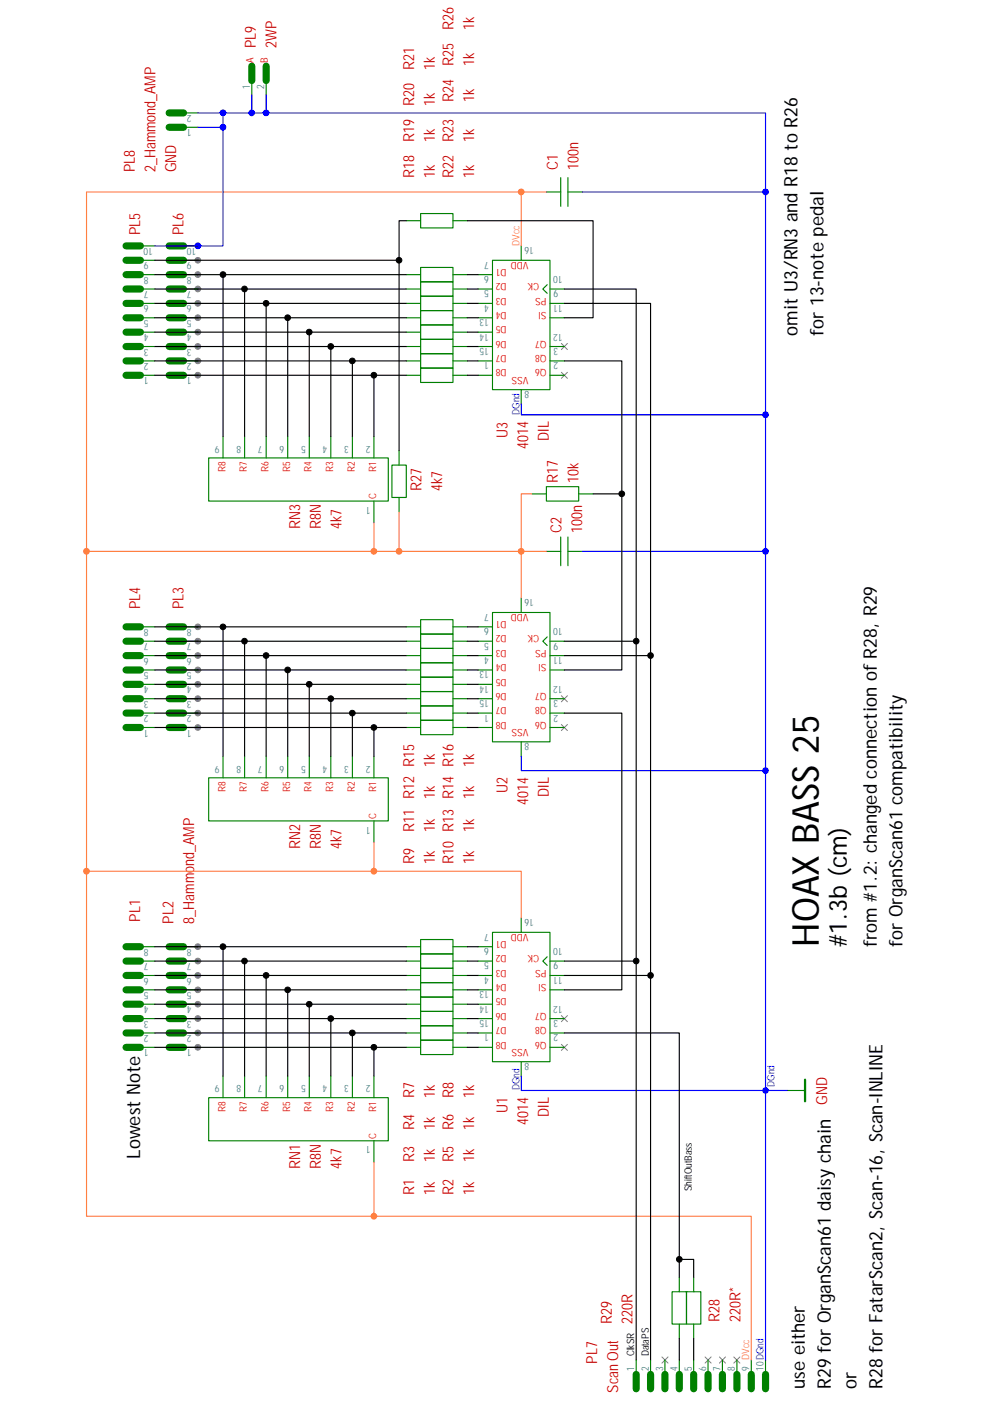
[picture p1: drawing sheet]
<svg xmlns="http://www.w3.org/2000/svg" width="210mm" height="297mm" viewBox="0 0 210 297" stroke-linecap="round" stroke-linejoin="round" font-family="sans-serif">
<g fill="none" stroke="#808080" stroke-width=".21">
<path d="M119.1 72.8l1.3 1.3M119.1 78.9l1.3 1.3M120.4 72.8l-1.3 1.3M120.4 78.9l-1.3 1.3M119.1 147.5l1.3 1.3M119.1 153.6l1.3 1.3M120.4 147.5l-1.3 1.3M120.4 153.6l-1.3 1.3M119.1 215.3l1.3 1.3M120.4 215.3l-1.3 1.3M119.1 221.4l1.3 1.3M120.4 221.4l-1.3 1.3"/>
<path d="M140.4 287.7l1.3 1.3M141.7 287.7l-1.3 1.3M149.5 287.7l1.3 1.3M150.8 287.7l-1.3 1.3M152.6 287.7l1.3 1.3M153.9 287.7l-1.3 1.3M155.6 287.7l1.3 1.3M156.9 287.7l-1.3 1.3"/>
</g>
<g fill="none" stroke="#008000" stroke-width=".24">
<path d="M53.4 17.1v3M56.5 17.1v3M38.9 27h3.1M38.9 23.9h3.1M118.9 37.7v6.1M120.5 37.7v6.1M29.8 58.2h3M29.8 55.2h3M29.8 52.1h3M38.9 58.2h3.1M38.9 55.2h3.1M38.9 52.1h3.1"/>
<path d="M86.2 58.2h3M86.2 46.8h3M89.2 59.8h6.9v3h-6.9zM89.2 56.7h6.9v3.1h-6.9zM89.2 45.3h6.9v3h-6.9zM96.1 58.2h3M96.1 46.8h3M101.4 58.2h3.1M104.5 55.2h12.1v27.4h-12.1zM110.6 52.1v3.1M115.9 40.7h3M120.5 40.7h3"/>
<path d="M29.8 67.4h3M29.8 64.3h3M29.8 61.3h3M29.8 73.5h3M29.8 76.5h3M29.8 79.6h3M29.8 70.4h3M38.9 67.4h3.1M38.9 64.3h3.1M38.9 61.3h3.1M38.9 73.5h3.1M38.9 76.5h3.1"/>
<path d="M38.9 79.6h3.1M38.9 70.4h3.1M86.2 67.4h3M86.2 64.3h3M86.2 61.3h3M86.2 73.5h3M86.2 76.5h3M86.2 79.6h3M86.2 70.4h3M89.2 65.8h6.9v3.1h-6.9zM89.2 78h6.9v3.1h-6.9zM89.2 75h6.9v3h-6.9z"/>
<path d="M89.2 71.9h6.9v3.1h-6.9zM89.2 68.9h6.9v3h-6.9zM89.2 62.8h6.9v3h-6.9zM96.1 67.4h3M96.1 64.3h3M96.1 61.3h3M96.1 73.5h3M96.1 76.5h3M96.1 79.6h3M96.1 70.4h3M101.4 67.4h3.1M101.4 64.3h3.1"/>
<path d="M101.4 61.3h3.1M101.4 73.5h3.1M101.4 76.5h3.1M101.4 79.6h3.1M101.4 70.4h3.1M116.1 60.4l-1 .9 1 .9M116.6 67.4h3.1M116.6 64.3h3.1M116.6 61.3h3.1M116.6 73.5h3.1M116.6 76.5h3.1M116.6 79.6h3.1"/>
<path d="M44.3 97.1h38.1v9.1h-38.1zM47.3 92.5v4.6M51.9 92.5v4.6M56.5 92.5v4.6M61 92.5v4.6M65.6 92.5v4.6M70.2 92.5v4.6M74.7 92.5v4.6M79.3 92.5v4.6M83.1 98.6h3.1v6.9h-3.1zM84.6 95.6v3M110.6 82.6v3.1"/>
<path d="M79.3 106.2v4.6M84.6 105.5v3M112.8 104.7h3.1M115.9 116.9h3M115.9 103.2h6.8v3h-6.8zM118.9 113.9v6.1M120.5 116.9h3M120.5 113.9v6.1M122.7 104.7h3.1M29.8 139h3M29.8 136h3M29.8 132.9h3"/>
<path d="M38.9 139h3.1M38.9 136h3.1M38.9 132.9h3.1M86.2 139h3M86.2 136h3M86.2 132.9h3M89.2 134.4h6.9v3.1h-6.9zM89.2 131.4h6.9v3h-6.9zM89.2 137.5h6.9v3h-6.9zM96.1 139h3M96.1 136h3M96.1 132.9h3"/>
<path d="M101.4 139h3.1M101.4 136h3.1M101.4 132.9h3.1M104.5 129.9h12.1v27.4h-12.1zM110.6 126.8v3.1M116.1 135l-1 1 1 .9M116.6 139h3.1M116.6 136h3.1M29.8 154.2h3M29.8 151.2h3M29.8 148.1h3M29.8 145.1h3"/>
<path d="M29.8 142h3M38.9 154.2h3.1M38.9 151.2h3.1M38.9 148.1h3.1M38.9 145.1h3.1M38.9 142h3.1M86.2 154.2h3M86.2 151.2h3M86.2 148.1h3M86.2 145.1h3M86.2 142h3M89.2 152.7h6.9v3.1h-6.9z"/>
<path d="M89.2 149.7h6.9v3h-6.9zM89.2 146.6h6.9v3.1h-6.9zM89.2 143.6h6.9v3h-6.9zM89.2 140.5h6.9v3.1h-6.9zM96.1 154.2h3M96.1 151.2h3M96.1 148.1h3M96.1 145.1h3M96.1 142h3M101.4 154.2h3.1M101.4 151.2h3.1M101.4 148.1h3.1"/>
<path d="M101.4 145.1h3.1M101.4 142h3.1M110.6 157.3v3M116.6 154.2h3.1M116.6 151.2h3.1M116.6 148.1h3.1M116.6 142h3.1M44.3 164.9h38.1v9.2h-38.1zM47.3 160.3v4.6M51.9 160.3v4.6M56.5 160.3v4.6M61 160.3v4.6"/>
<path d="M65.6 160.3v4.6M70.2 160.3v4.6M74.7 160.3v4.6M79.3 160.3v4.6M79.3 174.1v4.5M89.2 199.2h6.9v3h-6.9zM104.5 197.7h12.1v27.4h-12.1zM110.6 194.6v3.1M29.8 209.9h3M29.8 206.8h3M29.8 203.8h3M29.8 216h3"/>
<path d="M29.8 219h3M29.8 200.7h3M29.8 212.9h3M38.9 209.9h3.1M38.9 206.8h3.1M38.9 203.8h3.1M38.9 216h3.1M38.9 219h3.1M38.9 200.7h3.1M38.9 212.9h3.1M86.2 209.9h3M86.2 206.8h3"/>
<path d="M86.2 203.8h3M86.2 216h3M86.2 219h3M86.2 200.7h3M86.2 212.9h3M89.2 217.5h6.9v3h-6.9zM89.2 214.4h6.9v3.1h-6.9zM89.2 211.4h6.9v3h-6.9zM89.2 208.3h6.9v3.1h-6.9zM89.2 205.3h6.9v3h-6.9zM89.2 202.2h6.9v3.1h-6.9zM96.1 209.9h3"/>
<path d="M96.1 206.8h3M96.1 203.8h3M96.1 216h3M96.1 219h3M96.1 200.7h3M96.1 212.9h3M101.4 209.9h3.1M101.4 206.8h3.1M101.4 203.8h3.1M101.4 216h3.1M101.4 219h3.1M101.4 200.7h3.1"/>
<path d="M101.4 212.9h3.1M116.1 202.9l-1 .9 1 .9M116.6 209.9h3.1M116.6 206.8h3.1M116.6 203.8h3.1M116.6 216h3.1M116.6 219h3.1M29.8 222.1h3M38.9 222.1h3.1M44.3 232.7h38.1v9.2h-38.1zM47.3 228.2v4.5M51.9 228.2v4.5"/>
<path d="M56.5 228.2v4.5M61 228.2v4.5M65.6 228.2v4.5M70.2 228.2v4.5M74.7 228.2v4.5M79.3 228.2v4.5M86.2 222.1h3M89.2 220.5h6.9v3.1h-6.9zM96.1 222.1h3M101.4 222.1h3.1M110.6 225.1v3.1M116.6 222.1h3.1"/>
<path d="M166.9 231.2h3.9M79.3 241.9v4.5M142.6 273.9h3v6.8h-3zM144.1 270.8v3.1M145.6 273.9h3.1v6.8h-3.1zM147.1 270.8v3.1M134.9 288.4v3M138 288.4v3M141 288.4v3M144.1 280.7v3.1M144.1 288.4v3M147.1 280.7v3.1"/>
<path d="M147.1 288.4v3M150.2 288.4v3M153.2 288.4v3M156.3 288.4v3M159.3 288.4v3M162.4 288.4v3"/>
</g>
<g fill="none" stroke="#008000" stroke-width="1.5">
<path d="M53.4 14v3.1M56.5 14v3.1M35.9 27h3M35.9 23.9h3M26.7 58.2h3.1M26.7 55.2h3.1M26.7 52.1h3.1M35.9 58.2h3M35.9 55.2h3M35.9 52.1h3M26.7 79.6h3.1M26.7 76.5h3.1"/>
<path d="M26.7 73.5h3.1M26.7 70.4h3.1M26.7 67.4h3.1M26.7 64.3h3.1M26.7 61.3h3.1M35.9 79.6h3M35.9 76.5h3M35.9 73.5h3M35.9 70.4h3M35.9 67.4h3M35.9 64.3h3M35.9 61.3h3"/>
<path d="M26.7 139h3.1M26.7 136h3.1M26.7 132.9h3.1M35.9 139h3M35.9 136h3M35.9 132.9h3M26.7 154.2h3.1M26.7 151.2h3.1M26.7 148.1h3.1M26.7 145.1h3.1M26.7 142h3.1M35.9 154.2h3"/>
<path d="M35.9 151.2h3M35.9 148.1h3M35.9 145.1h3M35.9 142h3M26.7 219h3.1M26.7 216h3.1M26.7 212.9h3.1M26.7 209.9h3.1M26.7 206.8h3.1M26.7 203.8h3.1M26.7 200.7h3.1M35.9 219h3"/>
<path d="M35.9 216h3M35.9 212.9h3M35.9 209.9h3M35.9 206.8h3M35.9 203.8h3M35.9 200.7h3M26.7 222.1h3.1M35.9 222.1h3M134.9 291.4v3M138 291.4v3M141 291.4v3M144.1 291.4v3"/>
<path d="M147.1 291.4v3M150.2 291.4v3M153.2 291.4v3M156.3 291.4v3M159.3 291.4v3M162.4 291.4v3"/>
</g>
<path d="M170.8 228.9v4.6" fill="none" stroke="#008000" stroke-width=".48"/>
<g fill="#808080" stroke="#808080" stroke-width=".21">
<circle cx="42" cy="79.6" r=".61"/>
<circle cx="42" cy="76.5" r=".6"/>
<circle cx="42" cy="73.5" r=".61"/>
<circle cx="42" cy="70.4" r=".61"/>
<circle cx="42" cy="67.4" r=".61"/>
<circle cx="42" cy="64.3" r=".61"/>
<circle cx="42" cy="61.3" r=".61"/>
<circle cx="42" cy="58.2" r=".61"/>
<circle cx="42" cy="55.2" r=".6"/>
<circle cx="42" cy="222" r=".61"/>
<circle cx="42" cy="219" r=".61"/>
<circle cx="42" cy="215.9" r=".61"/>
<circle cx="42" cy="212.9" r=".6"/>
<circle cx="42" cy="209.9" r=".6"/>
<circle cx="42" cy="206.8" r=".61"/>
<circle cx="42" cy="203.8" r=".61"/>
<circle cx="42" cy="200.7" r=".61"/>
<circle cx="42" cy="154.2" r=".6"/>
<circle cx="42" cy="151.2" r=".6"/>
<circle cx="42" cy="148.1" r=".61"/>
<circle cx="42" cy="145.1" r=".61"/>
<circle cx="42" cy="142" r=".61"/>
<circle cx="42" cy="139" r=".61"/>
<circle cx="42" cy="135.9" r=".61"/>
<circle cx="42" cy="132.9" r=".6"/>
</g>
<g fill="#00f" stroke="#00f" stroke-width=".21">
<circle cx="42" cy="52.1" r=".61"/>
<circle cx="162.4" cy="87.9" r=".6"/>
<circle cx="162.4" cy="116.9" r=".6"/>
<circle cx="162.4" cy="231.2" r=".59"/>
<circle cx="162.4" cy="40.7" r=".6"/>
<circle cx="162.4" cy="163.4" r=".6"/>
<circle cx="47.3" cy="27" r=".61"/>
<circle cx="47.3" cy="23.9" r=".61"/>
<circle cx="56.4" cy="23.9" r=".61"/>
<circle cx="53.4" cy="23.9" r=".6"/>
</g>
<g fill="#ff8040" stroke="#ff8040" stroke-width=".21">
<circle cx="79.3" cy="257.9" r=".61"/>
<circle cx="110.5" cy="40.7" r=".61"/>
<circle cx="18.3" cy="184.7" r=".61"/>
<circle cx="79.3" cy="184.7" r=".61"/>
<circle cx="79.3" cy="116.9" r=".61"/>
<circle cx="18.3" cy="116.9" r=".61"/>
<circle cx="84.6" cy="116.9" r=".61"/>
<circle cx="110.5" cy="116.9" r=".61"/>
</g>
<path d="M110.6 40.7h-92.2v76.2M110.6 40.7h5.3M110.6 40.7v11.4M18.4 116.9h66.2M18.4 116.9v67.8h92.2v9.9M79.3 110.8v6.1M84.6 116.9h26v9.9M84.6 108.5v8.4M112.8 104.7h-2.2v12.2h5.3M79.3 178.6v6.1M18.4 184.7v73.2h60.9M79.3 246.4v11.5h80v30.5" fill="none" stroke="#ff8040" stroke-width=".24"/>
<path d="M42 23.9h11.4M47.3 27v25.1h-14.5M47.3 23.9v3.1h-5.3M53.4 20.1v3.8h3.1M56.5 20.1v3.8h105.9v16.8M123.5 40.7h38.9M162.4 40.7v47.2M110.6 85.7v2.2h51.8M162.4 87.9v75.5M123.5 116.9h38.9M110.6 160.3v3.1h51.8v67.8h4.5M110.6 228.2v3h51.8v57.2" fill="none" stroke="#00f" stroke-width=".24"/>
<g fill="#000" stroke="#000" stroke-width=".21">
<circle cx="47.3" cy="58.2" r=".61"/>
<circle cx="84.6" cy="55.2" r=".6"/>
<circle cx="51.9" cy="61.3" r=".6"/>
<circle cx="56.4" cy="64.3" r=".61"/>
<circle cx="61" cy="67.4" r=".61"/>
<circle cx="65.6" cy="70.4" r=".61"/>
<circle cx="70.2" cy="73.5" r=".61"/>
<circle cx="74.7" cy="76.5" r=".6"/>
<circle cx="79.3" cy="79.6" r=".61"/>
<circle cx="131.9" cy="104.7" r=".61"/>
<circle cx="47.3" cy="132.9" r=".6"/>
<circle cx="51.9" cy="135.9" r=".6"/>
<circle cx="56.4" cy="139" r=".61"/>
<circle cx="134.9" cy="135.9" r=".6"/>
<circle cx="138" cy="139" r=".6"/>
<circle cx="61" cy="142" r=".61"/>
<circle cx="65.6" cy="145.1" r=".61"/>
<circle cx="70.2" cy="148.1" r=".61"/>
<circle cx="74.7" cy="151.2" r=".6"/>
<circle cx="79.3" cy="154.2" r=".6"/>
<circle cx="47.3" cy="200.7" r=".61"/>
<circle cx="51.9" cy="203.8" r=".6"/>
<circle cx="56.4" cy="206.8" r=".61"/>
<circle cx="61" cy="209.9" r=".6"/>
<circle cx="65.6" cy="212.9" r=".6"/>
<circle cx="70.2" cy="215.9" r=".61"/>
<circle cx="74.7" cy="219" r=".61"/>
<circle cx="134.9" cy="203.8" r=".6"/>
<circle cx="138" cy="206.8" r=".6"/>
<circle cx="79.3" cy="222" r=".61"/>
<circle cx="144.1" cy="267" r=".6"/>
</g>
<g fill="none" stroke="#000" stroke-width=".24">
<path d="M32.8 58.2h14.5v34.3M47.3 58.2h38.9M84.6 55.2v40.4M86.2 46.8h-1.6v8.4h-51.8M99.1 46.8h26.7v20.6h-6.1M99.1 58.2h2.3M32.8 64.3h23.7v28.2M32.8 79.6h46.5v12.9M32.8 76.5h41.9v16M32.8 73.5h37.4v19M32.8 70.4h32.8v22.1M32.8 67.4h28.2v25.1"/>
<path d="M32.8 61.3h19.1v31.2M51.9 61.3h34.3M56.5 64.3h29.7M61 67.4h25.2M65.6 70.4h20.6M70.2 73.5h16M74.7 76.5h11.5M79.3 79.6h6.9M99.1 73.5h2.3M99.1 70.4h2.3M99.1 67.4h2.3M99.1 79.6h2.3"/>
<path d="M99.1 76.5h2.3M99.1 61.3h2.3M99.1 64.3h2.3M119.7 76.5h12.2v28.2h-6.1M119.7 61.3h15.2v74.7M119.7 64.3h18.3v74.7M131.9 104.7v37.3h-12.2M32.8 139h23.7v21.3M32.8 136h19.1v24.3M32.8 132.9h14.5v27.4M47.3 132.9h38.9M51.9 136h34.3"/>
<path d="M56.5 139h29.7M99.1 139h2.3M99.1 136h2.3M99.1 132.9h2.3M119.7 136h15.2v67.8M119.7 139h18.3v67.8M32.8 154.2h46.5v6.1M32.8 151.2h41.9v9.1M32.8 148.1h37.4v12.2M32.8 145.1h32.8v15.2M32.8 142h28.2v18.3M61 142h25.2"/>
<path d="M65.6 145.1h20.6M70.2 148.1h16M74.7 151.2h11.5M79.3 154.2h6.9M99.1 148.1h2.3M99.1 145.1h2.3M99.1 142h2.3M99.1 154.2h2.3M99.1 151.2h2.3M119.7 151.2h12.2v58.7h-12.2M32.8 219h41.9v9.2M32.8 216h37.4v12.2"/>
<path d="M32.8 212.9h32.8v15.3M32.8 209.9h28.2v18.3M32.8 206.8h23.7v21.4M32.8 203.8h19.1v24.4M32.8 200.7h14.5v27.5M47.3 200.7h38.9M51.9 203.8h34.3M56.5 206.8h29.7M61 209.9h25.2M65.6 212.9h20.6M70.2 216h16M74.7 219h11.5"/>
<path d="M99.1 203.8h2.3M99.1 216h2.3M99.1 212.9h2.3M99.1 209.9h2.3M99.1 206.8h2.3M99.1 200.7h2.3M99.1 219h2.3M119.7 206.8h18.3v81.6M119.7 219h24.4v48M119.7 203.8h15.2M134.9 203.8v84.6M32.8 222.1h46.5v6.1"/>
<path d="M79.3 222.1h6.9M99.1 222.1h2.3M144.1 270.8v-3.8h3v3.8M144.1 283.8v4.6M147.1 283.8v4.6"/>
</g>
<text font-size="7.9" x="173.7" y="200.7" transform="rotate(-90 173.7 200.7)">HOAX BASS 25</text>
<text font-size="5.2" x="179.6" y="200.7" transform="rotate(-90 179.6 200.7)">#1.3b (cm)</text>
<g font-size="3.9">
<text x="169.2" y="71.2" transform="rotate(-90 169.2 71.2)">omit U3/RN3 and R18 to R26</text>
<text x="174.7" y="71.2" transform="rotate(-90 174.7 71.2)">for 13-note pedal</text>
<text x="186" y="200.7" transform="rotate(-90 186 200.7)">from #1.2: changed connection of R28, R29</text>
<text x="191.5" y="200.7" transform="rotate(-90 191.5 200.7)">for OrganScan61 compatibility</text>
<text x="29.7" y="245.7" transform="rotate(-90 29.7 245.7)">Lowest Note</text>
<text x="170.7" y="294.4" transform="rotate(-90 170.7 294.4)">use either</text>
<text x="176.2" y="294.4" transform="rotate(-90 176.2 294.4)">R29 for OrganScan61 daisy chain</text>
<text x="181.7" y="294.4" transform="rotate(-90 181.7 294.4)">or</text>
<text x="187.2" y="294.4" transform="rotate(-90 187.2 294.4)">R28 for FatarScan2, Scan-16, Scan-INLINE</text>
</g>
<g font-size="3.2" fill="#c00000">
<text x="54.3" y="10.2" transform="rotate(-90 54.3 10.2)">PL9</text>
<text x="58.7" y="10.2" transform="rotate(-90 58.7 10.2)">2WP</text>
<text x="96.2" y="6.4" transform="rotate(-90 96.2 6.4)">R26</text>
<text x="100.6" y="6.4" transform="rotate(-90 100.6 6.4)">1k</text>
<text x="92.2" y="14.8" transform="rotate(-90 92.2 14.8)">1k</text>
<text x="96.2" y="14" transform="rotate(-90 96.2 14)">R25</text>
<text x="100.6" y="14" transform="rotate(-90 100.6 14)">1k</text>
<text x="87.8" y="22.4" transform="rotate(-90 87.8 22.4)">R20 R21</text>
<text x="92.2" y="22.4" transform="rotate(-90 92.2 22.4)">1k</text>
<text x="96.2" y="21.7" transform="rotate(-90 96.2 21.7)">R24</text>
<text x="100.6" y="21.7" transform="rotate(-90 100.6 21.7)">1k</text>
<text x="87.8" y="30" transform="rotate(-90 87.8 30)">R19</text>
<text x="92.2" y="30" transform="rotate(-90 92.2 30)">1k</text>
<text x="96.2" y="30" transform="rotate(-90 96.2 30)">R23</text>
<text x="100.6" y="30" transform="rotate(-90 100.6 30)">1k</text>
<text x="28.6" y="36.6" transform="rotate(-90 28.6 36.6)">PL8</text>
<text x="33" y="36.6" transform="rotate(-90 33 36.6)">2_Hammond_AMP</text>
<text x="37.4" y="36.6" transform="rotate(-90 37.4 36.6)">GND</text>
<text x="87.8" y="37.7" transform="rotate(-90 87.8 37.7)">R18</text>
<text x="92.2" y="37.7" transform="rotate(-90 92.2 37.7)">1k</text>
<text x="96.2" y="37.7" transform="rotate(-90 96.2 37.7)">R22</text>
<text x="100.6" y="37.7" transform="rotate(-90 100.6 37.7)">1k</text>
<text x="118.3" y="36.1" transform="rotate(-90 118.3 36.1)">C1</text>
<text x="122.7" y="36.1" transform="rotate(-90 122.7 36.1)">100n</text>
<text x="29.8" y="49.8" transform="rotate(-90 29.8 49.8)">PL5</text>
<text x="38.9" y="49.8" transform="rotate(-90 38.9 49.8)">PL6</text>
<text x="107.6" y="92.8" transform="rotate(-90 107.6 92.8)">U3</text>
<text x="112" y="95.2" transform="rotate(-90 112 95.2)">4014</text>
<text x="116.4" y="93.5" transform="rotate(-90 116.4 93.5)">DIL</text>
<text x="89.4" y="104.1" transform="rotate(-90 89.4 104.1)">R27</text>
<text x="93.8" y="104.1" transform="rotate(-90 93.8 104.1)">4k7</text>
<text x="118.3" y="102.4" transform="rotate(-90 118.3 102.4)">R17</text>
<text x="122.7" y="102.4" transform="rotate(-90 122.7 102.4)">10k</text>
<text x="63.6" y="112.2" transform="rotate(-90 63.6 112.2)">RN3</text>
<text x="68" y="112.2" transform="rotate(-90 68 112.2)">R8N</text>
<text x="72.4" y="112.2" transform="rotate(-90 72.4 112.2)">4k7</text>
<text x="119.1" y="113.1" transform="rotate(-90 119.1 113.1)">C2</text>
<text x="123.5" y="113.1" transform="rotate(-90 123.5 113.1)">100n</text>
<text x="29.8" y="129.1" transform="rotate(-90 29.8 129.1)">PL4</text>
<text x="38.9" y="129.1" transform="rotate(-90 38.9 129.1)">PL3</text>
<text x="92.2" y="162.6" transform="rotate(-90 92.2 162.6)">1k</text>
<text x="100.6" y="162.6" transform="rotate(-90 100.6 162.6)">1k</text>
<text x="92.2" y="169.5" transform="rotate(-90 92.2 169.5)">1k</text>
<text x="100.6" y="169.5" transform="rotate(-90 100.6 169.5)">1k</text>
<text x="107.6" y="168.2" transform="rotate(-90 107.6 168.2)">U2</text>
<text x="112" y="170.6" transform="rotate(-90 112 170.6)">4014</text>
<text x="116.4" y="168.9" transform="rotate(-90 116.4 168.9)">DIL</text>
<text x="63.6" y="180" transform="rotate(-90 63.6 180)">RN2</text>
<text x="68" y="180" transform="rotate(-90 68 180)">R8N</text>
<text x="72.4" y="180" transform="rotate(-90 72.4 180)">4k7</text>
<text x="87.8" y="176.3" transform="rotate(-90 87.8 176.3)">R11 R12 R15</text>
<text x="92.2" y="176.3" transform="rotate(-90 92.2 176.3)">1k</text>
<text x="100.6" y="176.3" transform="rotate(-90 100.6 176.3)">1k</text>
<text x="87.8" y="183.2" transform="rotate(-90 87.8 183.2)">R9</text>
<text x="92.2" y="183.2" transform="rotate(-90 92.2 183.2)">1k</text>
<text x="96.2" y="183.2" transform="rotate(-90 96.2 183.2)">R10 R13 R14 R16</text>
<text x="100.6" y="183.2" transform="rotate(-90 100.6 183.2)">1k</text>
<text x="29.8" y="195.4" transform="rotate(-90 29.8 195.4)">PL1</text>
<text x="36.8" y="195.8" transform="rotate(-90 36.8 195.8)">PL2</text>
<text x="41.2" y="195.8" transform="rotate(-90 41.2 195.8)">8_Hammond_AMP</text>
<text x="87.8" y="232.7" transform="rotate(-90 87.8 232.7)">R7</text>
<text x="92.2" y="232.7" transform="rotate(-90 92.2 232.7)">1k</text>
<text x="96.2" y="232.7" transform="rotate(-90 96.2 232.7)">R8</text>
<text x="100.6" y="232.7" transform="rotate(-90 100.6 232.7)">1k</text>
<text x="87.8" y="239.6" transform="rotate(-90 87.8 239.6)">R4</text>
<text x="92.2" y="239.6" transform="rotate(-90 92.2 239.6)">1k</text>
<text x="96.2" y="239.6" transform="rotate(-90 96.2 239.6)">R6</text>
<text x="100.6" y="239.6" transform="rotate(-90 100.6 239.6)">1k</text>
<text x="107.6" y="236" transform="rotate(-90 107.6 236)">U1</text>
<text x="112" y="238.4" transform="rotate(-90 112 238.4)">4014</text>
<text x="116.4" y="236.7" transform="rotate(-90 116.4 236.7)">DIL</text>
<text x="175.5" y="234.3" transform="rotate(-90 175.5 234.3)">GND</text>
<text x="63.6" y="247.8" transform="rotate(-90 63.6 247.8)">RN1</text>
<text x="68" y="247.8" transform="rotate(-90 68 247.8)">R8N</text>
<text x="72.4" y="247.8" transform="rotate(-90 72.4 247.8)">4k7</text>
<text x="87.8" y="246.4" transform="rotate(-90 87.8 246.4)">R3</text>
<text x="92.2" y="246.4" transform="rotate(-90 92.2 246.4)">1k</text>
<text x="96.2" y="246.4" transform="rotate(-90 96.2 246.4)">R5</text>
<text x="100.6" y="246.4" transform="rotate(-90 100.6 246.4)">1k</text>
<text x="87.8" y="253.3" transform="rotate(-90 87.8 253.3)">R1</text>
<text x="92.2" y="253.3" transform="rotate(-90 92.2 253.3)">1k</text>
<text x="96.2" y="253.3" transform="rotate(-90 96.2 253.3)">R2</text>
<text x="100.6" y="253.3" transform="rotate(-90 100.6 253.3)">1k</text>
<text x="129.8" y="280.8" transform="rotate(-90 129.8 280.8)">R29</text>
<text x="134.2" y="280.8" transform="rotate(-90 134.2 280.8)">220R</text>
<text x="152.6" y="280.2" transform="rotate(-90 152.6 280.2)">R28</text>
<text x="157" y="280.2" transform="rotate(-90 157 280.2)">220R*</text>
<text x="126.7" y="289.1" transform="rotate(-90 126.7 289.1)">PL7</text>
<text x="131.1" y="295.3" transform="rotate(-90 131.1 295.3)">Scan Out</text>
</g>
<g font-size="2.2" fill="#f00">
<text x="53.8" y="13.3" transform="rotate(-90 53.8 13.3)">A</text>
<text x="56.8" y="13.3" transform="rotate(-90 56.8 13.3)">B</text>
<text x="107.4" y="57" transform="rotate(-180 107.4 57)">D1</text>
<text x="112.1" y="55.5" transform="rotate(-180 112.1 55.5)">VDD</text>
<text x="107.4" y="60" transform="rotate(-180 107.4 60)">D2</text>
<text x="107.4" y="63.1" transform="rotate(-180 107.4 63.1)">D3</text>
<text x="114.4" y="60" transform="rotate(-180 114.4 60)">CK</text>
<text x="115.9" y="63.1" transform="rotate(-180 115.9 63.1)">PS</text>
<text x="107.4" y="66.1" transform="rotate(-180 107.4 66.1)">D4</text>
<text x="107.4" y="69.2" transform="rotate(-180 107.4 69.2)">D5</text>
<text x="115.9" y="66.1" transform="rotate(-180 115.9 66.1)">SI</text>
<text x="107.4" y="72.2" transform="rotate(-180 107.4 72.2)">D6</text>
<text x="107.4" y="75.3" transform="rotate(-180 107.4 75.3)">D7</text>
<text x="115.9" y="72.2" transform="rotate(-180 115.9 72.2)">Q7</text>
<text x="115.9" y="75.3" transform="rotate(-180 115.9 75.3)">Q8</text>
<text x="107.4" y="78.3" transform="rotate(-180 107.4 78.3)">D8</text>
<text x="112.1" y="79.9" transform="rotate(-180 112.1 79.9)">VSS</text>
<text x="115.9" y="78.3" transform="rotate(-180 115.9 78.3)">Q6</text>
<text x="47.8" y="100.1" transform="rotate(-90 47.8 100.1)">R8</text>
<text x="52.4" y="100.1" transform="rotate(-90 52.4 100.1)">R7</text>
<text x="57" y="100.1" transform="rotate(-90 57 100.1)">R6</text>
<text x="61.5" y="100.1" transform="rotate(-90 61.5 100.1)">R5</text>
<text x="66.1" y="100.1" transform="rotate(-90 66.1 100.1)">R4</text>
<text x="70.7" y="100.1" transform="rotate(-90 70.7 100.1)">R3</text>
<text x="75.2" y="100.1" transform="rotate(-90 75.2 100.1)">R2</text>
<text x="79.8" y="100.1" transform="rotate(-90 79.8 100.1)">R1</text>
<text x="79.8" y="105.9" transform="rotate(-90 79.8 105.9)">C</text>
<text x="107.4" y="131.7" transform="rotate(-180 107.4 131.7)">D1</text>
<text x="112.1" y="130.2" transform="rotate(-180 112.1 130.2)">VDD</text>
<text x="107.4" y="134.7" transform="rotate(-180 107.4 134.7)">D2</text>
<text x="107.4" y="137.8" transform="rotate(-180 107.4 137.8)">D3</text>
<text x="114.4" y="134.7" transform="rotate(-180 114.4 134.7)">CK</text>
<text x="115.9" y="137.8" transform="rotate(-180 115.9 137.8)">PS</text>
<text x="107.4" y="140.8" transform="rotate(-180 107.4 140.8)">D4</text>
<text x="107.4" y="143.9" transform="rotate(-180 107.4 143.9)">D5</text>
<text x="115.9" y="140.8" transform="rotate(-180 115.9 140.8)">SI</text>
<text x="107.4" y="146.9" transform="rotate(-180 107.4 146.9)">D6</text>
<text x="107.4" y="150" transform="rotate(-180 107.4 150)">D7</text>
<text x="115.9" y="146.9" transform="rotate(-180 115.9 146.9)">Q7</text>
<text x="115.9" y="150" transform="rotate(-180 115.9 150)">Q8</text>
<text x="107.4" y="153" transform="rotate(-180 107.4 153)">D8</text>
<text x="112.1" y="154.5" transform="rotate(-180 112.1 154.5)">VSS</text>
<text x="115.9" y="153" transform="rotate(-180 115.9 153)">Q6</text>
<text x="47.8" y="167.9" transform="rotate(-90 47.8 167.9)">R8</text>
<text x="52.4" y="167.9" transform="rotate(-90 52.4 167.9)">R7</text>
<text x="57" y="167.9" transform="rotate(-90 57 167.9)">R6</text>
<text x="61.5" y="167.9" transform="rotate(-90 61.5 167.9)">R5</text>
<text x="66.1" y="167.9" transform="rotate(-90 66.1 167.9)">R4</text>
<text x="70.7" y="167.9" transform="rotate(-90 70.7 167.9)">R3</text>
<text x="75.2" y="167.9" transform="rotate(-90 75.2 167.9)">R2</text>
<text x="79.8" y="167.9" transform="rotate(-90 79.8 167.9)">R1</text>
<text x="79.8" y="173.7" transform="rotate(-90 79.8 173.7)">C</text>
<text x="112.1" y="198" transform="rotate(-180 112.1 198)">VDD</text>
<text x="107.4" y="199.5" transform="rotate(-180 107.4 199.5)">D1</text>
<text x="107.4" y="202.5" transform="rotate(-180 107.4 202.5)">D2</text>
<text x="114.4" y="202.5" transform="rotate(-180 114.4 202.5)">CK</text>
<text x="107.4" y="205.6" transform="rotate(-180 107.4 205.6)">D3</text>
<text x="107.4" y="208.6" transform="rotate(-180 107.4 208.6)">D4</text>
<text x="115.9" y="205.6" transform="rotate(-180 115.9 205.6)">PS</text>
<text x="115.9" y="208.6" transform="rotate(-180 115.9 208.6)">SI</text>
<text x="107.4" y="211.7" transform="rotate(-180 107.4 211.7)">D5</text>
<text x="107.4" y="214.7" transform="rotate(-180 107.4 214.7)">D6</text>
<text x="115.9" y="214.7" transform="rotate(-180 115.9 214.7)">Q7</text>
<text x="107.4" y="217.8" transform="rotate(-180 107.4 217.8)">D7</text>
<text x="107.4" y="220.8" transform="rotate(-180 107.4 220.8)">D8</text>
<text x="115.9" y="220.8" transform="rotate(-180 115.9 220.8)">Q6</text>
<text x="115.9" y="217.8" transform="rotate(-180 115.9 217.8)">Q8</text>
<text x="112.1" y="222.4" transform="rotate(-180 112.1 222.4)">VSS</text>
<text x="47.8" y="235.7" transform="rotate(-90 47.8 235.7)">R8</text>
<text x="52.4" y="235.7" transform="rotate(-90 52.4 235.7)">R7</text>
<text x="57" y="235.7" transform="rotate(-90 57 235.7)">R6</text>
<text x="61.5" y="235.7" transform="rotate(-90 61.5 235.7)">R5</text>
<text x="66.1" y="235.7" transform="rotate(-90 66.1 235.7)">R4</text>
<text x="70.7" y="235.7" transform="rotate(-90 70.7 235.7)">R3</text>
<text x="75.2" y="235.7" transform="rotate(-90 75.2 235.7)">R2</text>
<text x="79.8" y="235.7" transform="rotate(-90 79.8 235.7)">R1</text>
<text x="79.8" y="241.5" transform="rotate(-90 79.8 241.5)">C</text>
</g>
<g font-size="2.2" fill="#408080">
<text x="53" y="18.8" transform="rotate(-90 53 18.8)">1</text>
<text x="56" y="18.8" transform="rotate(-90 56 18.8)">2</text>
<text x="40.6" y="27.4" transform="rotate(-180 40.6 27.4)">1</text>
<text x="40.6" y="24.4" transform="rotate(-180 40.6 24.4)">2</text>
<text x="32.4" y="52.6" transform="rotate(-180 32.4 52.6)">10</text>
<text x="41.6" y="52.6" transform="rotate(-180 41.6 52.6)">10</text>
<text x="113.2" y="52.4" transform="rotate(-180 113.2 52.4)">16</text>
<text x="31.5" y="58.7" transform="rotate(-180 31.5 58.7)">8</text>
<text x="31.5" y="55.6" transform="rotate(-180 31.5 55.6)">9</text>
<text x="40.6" y="58.7" transform="rotate(-180 40.6 58.7)">8</text>
<text x="40.6" y="55.6" transform="rotate(-180 40.6 55.6)">9</text>
<text x="103.7" y="58.5" transform="rotate(-180 103.7 58.5)">6</text>
<text x="103.7" y="55.5" transform="rotate(-180 103.7 55.5)">7</text>
<text x="119.3" y="58.5" transform="rotate(-180 119.3 58.5)">10</text>
<text x="31.5" y="64.8" transform="rotate(-180 31.5 64.8)">6</text>
<text x="31.5" y="61.7" transform="rotate(-180 31.5 61.7)">7</text>
<text x="40.6" y="64.8" transform="rotate(-180 40.6 64.8)">6</text>
<text x="40.6" y="61.7" transform="rotate(-180 40.6 61.7)">7</text>
<text x="103.7" y="61.6" transform="rotate(-180 103.7 61.6)">5</text>
<text x="103.7" y="64.6" transform="rotate(-180 103.7 64.6)">4</text>
<text x="118.4" y="61.6" transform="rotate(-180 118.4 61.6)">9</text>
<text x="119.3" y="64.6" transform="rotate(-180 119.3 64.6)">11</text>
<text x="31.5" y="70.9" transform="rotate(-180 31.5 70.9)">4</text>
<text x="31.5" y="67.8" transform="rotate(-180 31.5 67.8)">5</text>
<text x="40.6" y="70.9" transform="rotate(-180 40.6 70.9)">4</text>
<text x="40.6" y="67.8" transform="rotate(-180 40.6 67.8)">5</text>
<text x="103.7" y="67.7" transform="rotate(-180 103.7 67.7)">13</text>
<text x="103.7" y="70.7" transform="rotate(-180 103.7 70.7)">14</text>
<text x="119.3" y="70.7" transform="rotate(-180 119.3 70.7)">12</text>
<text x="31.5" y="77" transform="rotate(-180 31.5 77)">2</text>
<text x="31.5" y="73.9" transform="rotate(-180 31.5 73.9)">3</text>
<text x="40.6" y="77" transform="rotate(-180 40.6 77)">2</text>
<text x="40.6" y="73.9" transform="rotate(-180 40.6 73.9)">3</text>
<text x="103.7" y="73.8" transform="rotate(-180 103.7 73.8)">15</text>
<text x="103.7" y="76.8" transform="rotate(-180 103.7 76.8)">1</text>
<text x="118.4" y="76.8" transform="rotate(-180 118.4 76.8)">2</text>
<text x="118.4" y="73.8" transform="rotate(-180 118.4 73.8)">3</text>
<text x="31.5" y="80" transform="rotate(-180 31.5 80)">1</text>
<text x="40.6" y="80" transform="rotate(-180 40.6 80)">1</text>
<text x="112.3" y="82.9" transform="rotate(-180 112.3 82.9)">8</text>
<text x="46.5" y="94.5" transform="rotate(-180 46.5 94.5)">9</text>
<text x="51.1" y="94.5" transform="rotate(-180 51.1 94.5)">8</text>
<text x="55.7" y="94.5" transform="rotate(-180 55.7 94.5)">7</text>
<text x="60.3" y="94.5" transform="rotate(-180 60.3 94.5)">6</text>
<text x="64.8" y="94.5" transform="rotate(-180 64.8 94.5)">5</text>
<text x="69.4" y="94.5" transform="rotate(-180 69.4 94.5)">4</text>
<text x="74" y="94.5" transform="rotate(-180 74 94.5)">3</text>
<text x="78.5" y="94.5" transform="rotate(-180 78.5 94.5)">2</text>
<text x="78.5" y="107.4" transform="rotate(-180 78.5 107.4)">1</text>
<text x="103.7" y="130.2" transform="rotate(-180 103.7 130.2)">7</text>
<text x="113.2" y="127.1" transform="rotate(-180 113.2 127.1)">16</text>
<text x="31.5" y="136.4" transform="rotate(-180 31.5 136.4)">7</text>
<text x="31.5" y="133.3" transform="rotate(-180 31.5 133.3)">8</text>
<text x="40.6" y="136.4" transform="rotate(-180 40.6 136.4)">7</text>
<text x="40.6" y="133.3" transform="rotate(-180 40.6 133.3)">8</text>
<text x="103.7" y="133.2" transform="rotate(-180 103.7 133.2)">6</text>
<text x="103.7" y="136.2" transform="rotate(-180 103.7 136.2)">5</text>
<text x="118.4" y="136.2" transform="rotate(-180 118.4 136.2)">9</text>
<text x="119.3" y="133.2" transform="rotate(-180 119.3 133.2)">10</text>
<text x="31.5" y="142.5" transform="rotate(-180 31.5 142.5)">5</text>
<text x="31.5" y="139.4" transform="rotate(-180 31.5 139.4)">6</text>
<text x="40.6" y="142.5" transform="rotate(-180 40.6 142.5)">5</text>
<text x="40.6" y="139.4" transform="rotate(-180 40.6 139.4)">6</text>
<text x="103.7" y="139.3" transform="rotate(-180 103.7 139.3)">4</text>
<text x="103.7" y="142.3" transform="rotate(-180 103.7 142.3)">13</text>
<text x="119.3" y="139.3" transform="rotate(-180 119.3 139.3)">11</text>
<text x="31.5" y="148.6" transform="rotate(-180 31.5 148.6)">3</text>
<text x="31.5" y="145.5" transform="rotate(-180 31.5 145.5)">4</text>
<text x="40.6" y="148.6" transform="rotate(-180 40.6 148.6)">3</text>
<text x="40.6" y="145.5" transform="rotate(-180 40.6 145.5)">4</text>
<text x="103.7" y="145.4" transform="rotate(-180 103.7 145.4)">14</text>
<text x="103.7" y="148.4" transform="rotate(-180 103.7 148.4)">15</text>
<text x="118.4" y="148.4" transform="rotate(-180 118.4 148.4)">3</text>
<text x="119.3" y="145.4" transform="rotate(-180 119.3 145.4)">12</text>
<text x="31.5" y="154.7" transform="rotate(-180 31.5 154.7)">1</text>
<text x="31.5" y="151.7" transform="rotate(-180 31.5 151.7)">2</text>
<text x="40.6" y="154.7" transform="rotate(-180 40.6 154.7)">1</text>
<text x="40.6" y="151.7" transform="rotate(-180 40.6 151.7)">2</text>
<text x="103.7" y="151.5" transform="rotate(-180 103.7 151.5)">1</text>
<text x="118.4" y="151.5" transform="rotate(-180 118.4 151.5)">2</text>
<text x="112.3" y="157.6" transform="rotate(-180 112.3 157.6)">8</text>
<text x="46.5" y="162.3" transform="rotate(-180 46.5 162.3)">9</text>
<text x="51.1" y="162.3" transform="rotate(-180 51.1 162.3)">8</text>
<text x="55.7" y="162.3" transform="rotate(-180 55.7 162.3)">7</text>
<text x="60.3" y="162.3" transform="rotate(-180 60.3 162.3)">6</text>
<text x="64.8" y="162.3" transform="rotate(-180 64.8 162.3)">5</text>
<text x="69.4" y="162.3" transform="rotate(-180 69.4 162.3)">4</text>
<text x="74" y="162.3" transform="rotate(-180 74 162.3)">3</text>
<text x="78.5" y="162.3" transform="rotate(-180 78.5 162.3)">2</text>
<text x="78.5" y="175.3" transform="rotate(-180 78.5 175.3)">1</text>
<text x="103.7" y="198" transform="rotate(-180 103.7 198)">7</text>
<text x="113.2" y="194.9" transform="rotate(-180 113.2 194.9)">16</text>
<text x="31.5" y="201.2" transform="rotate(-180 31.5 201.2)">8</text>
<text x="40.6" y="201.2" transform="rotate(-180 40.6 201.2)">8</text>
<text x="103.7" y="201" transform="rotate(-180 103.7 201)">6</text>
<text x="119.3" y="201" transform="rotate(-180 119.3 201)">10</text>
<text x="31.5" y="207.3" transform="rotate(-180 31.5 207.3)">6</text>
<text x="31.5" y="204.2" transform="rotate(-180 31.5 204.2)">7</text>
<text x="40.6" y="207.3" transform="rotate(-180 40.6 207.3)">6</text>
<text x="40.6" y="204.2" transform="rotate(-180 40.6 204.2)">7</text>
<text x="103.7" y="204.1" transform="rotate(-180 103.7 204.1)">5</text>
<text x="103.7" y="207.1" transform="rotate(-180 103.7 207.1)">4</text>
<text x="118.4" y="204.1" transform="rotate(-180 118.4 204.1)">9</text>
<text x="119.3" y="207.1" transform="rotate(-180 119.3 207.1)">11</text>
<text x="31.5" y="213.4" transform="rotate(-180 31.5 213.4)">4</text>
<text x="31.5" y="210.3" transform="rotate(-180 31.5 210.3)">5</text>
<text x="40.6" y="213.4" transform="rotate(-180 40.6 213.4)">4</text>
<text x="40.6" y="210.3" transform="rotate(-180 40.6 210.3)">5</text>
<text x="103.7" y="210.2" transform="rotate(-180 103.7 210.2)">13</text>
<text x="103.7" y="213.2" transform="rotate(-180 103.7 213.2)">14</text>
<text x="119.3" y="213.2" transform="rotate(-180 119.3 213.2)">12</text>
<text x="31.5" y="219.5" transform="rotate(-180 31.5 219.5)">2</text>
<text x="31.5" y="216.4" transform="rotate(-180 31.5 216.4)">3</text>
<text x="40.6" y="219.5" transform="rotate(-180 40.6 219.5)">2</text>
<text x="40.6" y="216.4" transform="rotate(-180 40.6 216.4)">3</text>
<text x="103.7" y="216.3" transform="rotate(-180 103.7 216.3)">15</text>
<text x="103.7" y="219.3" transform="rotate(-180 103.7 219.3)">1</text>
<text x="118.4" y="219.3" transform="rotate(-180 118.4 219.3)">2</text>
<text x="118.4" y="216.3" transform="rotate(-180 118.4 216.3)">3</text>
<text x="31.5" y="222.5" transform="rotate(-180 31.5 222.5)">1</text>
<text x="40.6" y="222.5" transform="rotate(-180 40.6 222.5)">1</text>
<text x="112.3" y="225.4" transform="rotate(-180 112.3 225.4)">8</text>
<text x="46.5" y="230.1" transform="rotate(-180 46.5 230.1)">9</text>
<text x="51.1" y="230.1" transform="rotate(-180 51.1 230.1)">8</text>
<text x="55.7" y="230.1" transform="rotate(-180 55.7 230.1)">7</text>
<text x="60.3" y="230.1" transform="rotate(-180 60.3 230.1)">6</text>
<text x="64.8" y="230.1" transform="rotate(-180 64.8 230.1)">5</text>
<text x="69.4" y="230.1" transform="rotate(-180 69.4 230.1)">4</text>
<text x="74" y="230.1" transform="rotate(-180 74 230.1)">3</text>
<text x="78.5" y="230.1" transform="rotate(-180 78.5 230.1)">2</text>
<text x="78.5" y="243.1" transform="rotate(-180 78.5 243.1)">1</text>
<text x="134.5" y="290.6" transform="rotate(-90 134.5 290.6)">1</text>
<text x="137.6" y="290.6" transform="rotate(-90 137.6 290.6)">2</text>
<text x="140.6" y="290.6" transform="rotate(-90 140.6 290.6)">3</text>
<text x="143.7" y="290.6" transform="rotate(-90 143.7 290.6)">4</text>
<text x="146.7" y="290.6" transform="rotate(-90 146.7 290.6)">5</text>
<text x="149.8" y="290.6" transform="rotate(-90 149.8 290.6)">6</text>
<text x="152.8" y="290.6" transform="rotate(-90 152.8 290.6)">7</text>
<text x="155.9" y="290.6" transform="rotate(-90 155.9 290.6)">8</text>
<text x="158.9" y="290.6" transform="rotate(-90 158.9 290.6)">9 DVcc</text>
<text x="162" y="290.6" transform="rotate(-90 162 290.6)">10DGnd</text>
</g>
<text font-size="2.2" fill="#ff8040" x="110.2" y="52.1" transform="rotate(-90 110.2 52.1)">DVcc</text>
<g font-size="2.2" fill="#00f">
<text x="110.2" y="87.9" transform="rotate(-90 110.2 87.9)">DGnd</text>
<text x="110.2" y="231.2" transform="rotate(-90 110.2 231.2)">DGnd</text>
<text x="164.3" y="230.4" transform="rotate(-90 164.3 230.4)">DGnd</text>
</g>
<g font-size="2.2">
<text x="146.7" y="252.5" transform="rotate(-90 146.7 252.5)">ShiftOutBass</text>
<text x="134.5" y="287.6" transform="rotate(-90 134.5 287.6)">ClkSR</text>
<text x="137.6" y="287.6" transform="rotate(-90 137.6 287.6)">DataPS</text>
</g>
</svg>
